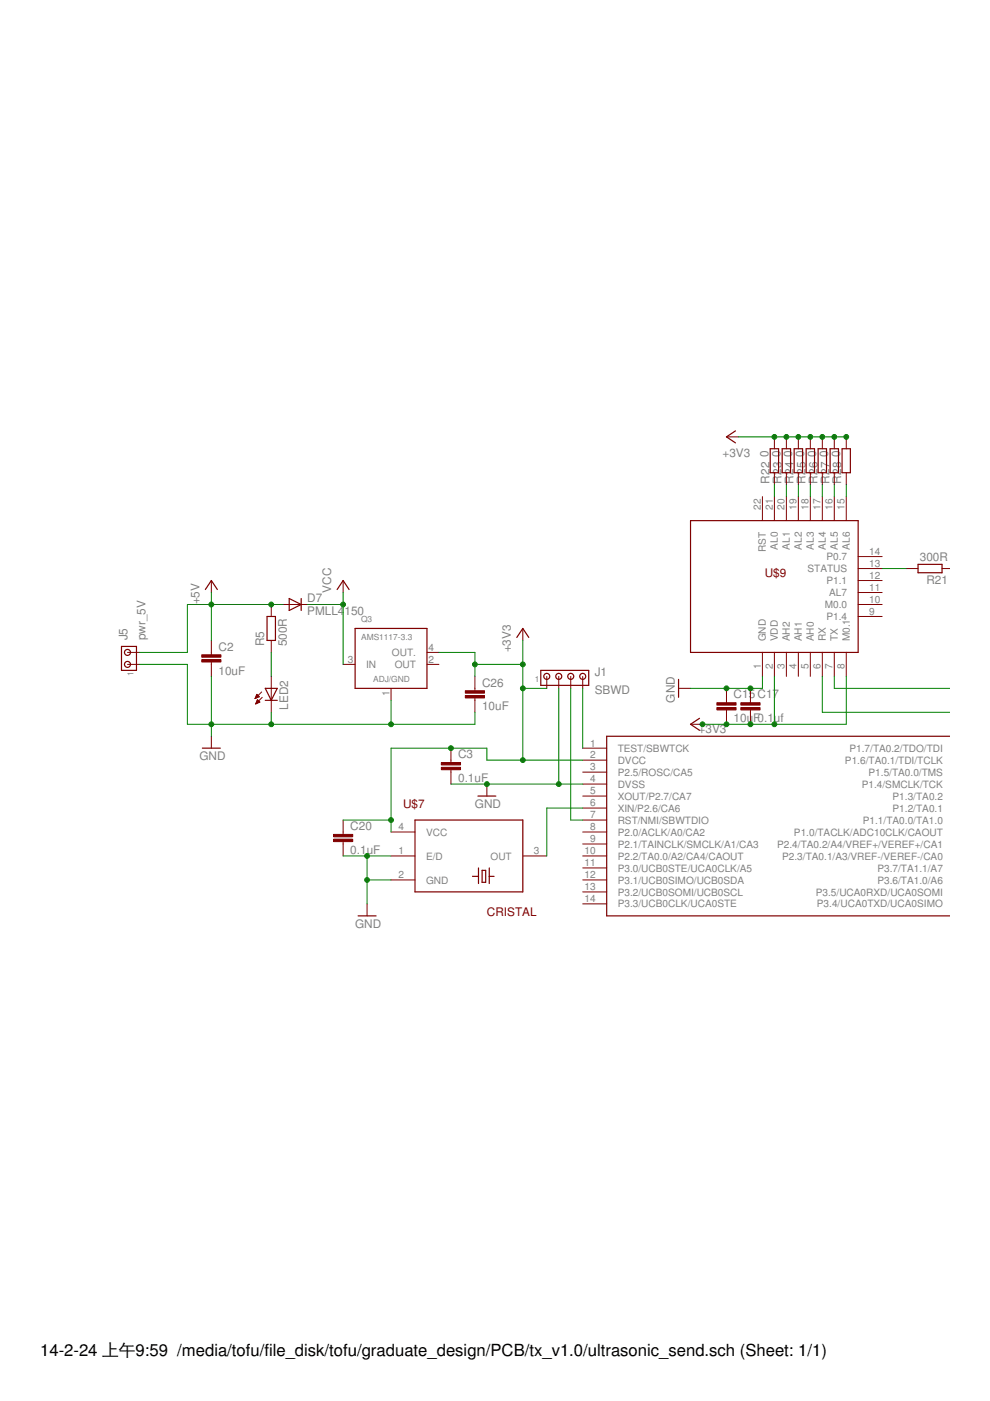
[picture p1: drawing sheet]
<svg xmlns="http://www.w3.org/2000/svg" width="210mm" height="297mm" viewBox="0 0 210 297" stroke-linecap="round" stroke-linejoin="round" font-family="sans-serif">
<g fill="none" stroke="#800000" stroke-width=".25">
<path d="M155.9 91.4l-1.9 1.2 1.9 1.3M163.3 95.1h1.8v5.1h-1.8zM165.8 95.1h1.8v5.1h-1.8zM168.4 95.1h1.8v5.1h-1.8zM170.9 95.1h1.8v5.1h-1.8zM173.5 95.1h1.7v5.1h-1.7zM176 95.1h1.8v5.1h-1.8zM178.5 95.1h1.8v5.1h-1.8zM146.4 110.4h35.5v27.9h-35.5zM194.6 119.7h5.1v1.7h-5.1zM25.8 137.1h3.1v5h-3.1zM43.5 125l1.3-1.9 1.3 1.9"/>
<path d="M56.6 130.7h1.8v5.1h-1.8zM61.3 126.9l2.6 1.3-2.6 1.2zM63.9 126.9v2.5M71.5 125l1.2-1.9 1.3 1.9M75.3 133.2h15.2v12.7h-15.2zM109.6 135.1l1.2-1.9 1.3 1.9M42.9 158.6h3.8M56.2 145.9h2.6l-1.3 2.6zM56.2 148.5h2.6M114.7 142.1h10.1v3.2h-10.1zM143.9 144v3.8M148.3 152.3l-1.9 1.3 1.9 1.2"/>
<path d="M201.5 156.1h-72.9v38.1h72.9M88 173.9h22.8v15.2h-22.8zM101.3 168.8h3.8M75.9 194.2h3.8M100.2 185.8h1.3M101.5 184v3.3M102.2 184.5h.8v2.6h-.8zM103.7 184v3.3M103.7 185.8h1.1"/>
<circle cx="27" cy="138.3" r=".64"/>
<circle cx="27" cy="140.9" r=".64"/>
<circle cx="115.9" cy="143.4" r=".64"/>
<circle cx="118.5" cy="143.4" r=".64"/>
<circle cx="121" cy="143.4" r=".64"/>
<circle cx="123.5" cy="143.4" r=".64"/>
</g>
<g fill="none" stroke="#800000" stroke-width=".21">
<path d="M154 92.6h2.6M164.2 92.6v2.5M166.7 92.6v2.5M169.3 92.6v2.5M171.8 92.6v2.5M174.3 92.6v2.5M176.9 92.6v2.5M179.4 92.6v2.5M161.6 105.3v5.1M164.2 100.2v2.6M164.2 105.3v5.1M166.7 100.2v2.6"/>
<path d="M166.7 105.3v5.1M169.3 100.2v2.6M169.3 105.3v5.1M171.8 100.2v2.6M171.8 105.3v5.1M174.3 100.2v2.6M174.3 105.3v5.1M176.9 100.2v2.6M176.9 105.3v5.1M179.4 100.2v2.6M179.4 105.3v5.1M181.9 118h5.1"/>
<path d="M27 138.3h2.6M44.8 123.1v2.5M44.8 135.8v3M57.5 128.2v2.5M57.5 135.8v2.5M60 128.2h5.1M72.7 123.1v2.5M90.5 138.3h2.6M110.8 133.2v2.6M161.6 138.3v5.1M164.2 138.3v5.1M166.7 138.3v5.1"/>
<path d="M169.3 138.3v5.1M171.8 138.3v5.1M174.3 138.3v5.1M176.9 138.3v5.1M179.4 138.3v5.1M181.9 128.2h5.1M181.9 130.7h5.1M181.9 125.6h5.1M181.9 123.1h5.1M181.9 120.5h5.1M192.1 120.5h2.5M199.7 120.5h1.8"/>
<path d="M27 140.9h2.6M44.8 140.4v3M44.8 156.1v2.5M54.1 148.1h.1M54.1 148h.3M54.2 147.8h.5M54.3 147.7h.7M54.3 149.2h.1M54.3 147.6h.6M54.3 149.1h.4M54.4 147.5h.3M54.4 148.9h.5"/>
<path d="M54.4 147.4h.2M54.4 148.8h.7M54.4 148.7h.5M54.5 147.2h.1M54.5 148.6h.3M54.5 148.4h.2M54.6 148.4l.5 .5-.9 .3zM55 147.7l-.5-.5-.4 .9M55 147.7l-.9 .4M55.5 146.7l-1.4 1.4M55.6 147.8l-1.4 1.4M57.5 143.4v7.6"/>
<path d="M72.7 140.9h2.6M82.9 145.9v2.6M90.5 140.9h2.6M95.6 158.6v3.1M100.7 143.4v3.1M100.7 148v3M115.9 143.4v2.5M118.5 143.4v2.5M121 143.4v2.5M123.5 158.6h5.1M123.5 143.4v2.5M143.9 145.9h2.5"/>
<path d="M146.4 153.6h2.5M154 145.9v3.1M154 150.5v3.1M159.1 145.9v3.1M159.1 150.5v3.1M72.7 173.9v3M72.7 178.4v3.1M82.9 176.4h5.1M95.6 163.2v3M103.2 166.2v2.6M123.5 161.2h5.1M123.5 163.7h5.1"/>
<path d="M123.5 166.2h5.1M123.5 168.8h5.1M123.5 171.3h5.1M123.5 173.9h5.1M123.5 176.4h5.1M123.5 178.9h5.1M77.8 191.6v2.6M82.9 181.5h5.1M82.9 186.6h5.1M110.8 181.5h5.1M123.5 181.5h5.1M123.5 184h5.1"/>
<path d="M123.5 186.6h5.1M123.5 189.1h5.1M123.5 191.6h5.1"/>
</g>
<g fill="#800000" stroke="#800000" stroke-width=".21">
<path d="M42.8 139.8h4v.6h-4z"/>
<path d="M42.8 138.8h4v.5h-4z"/>
<path d="M93.6 162.7h4v.5h-4z"/>
<path d="M93.6 161.7h4v.5h-4z"/>
<path d="M98.7 147.5h4v.5h-4z"/>
<path d="M98.7 146.5h4v.5h-4z"/>
<path d="M152 150h4.1v.5h-4.1z"/>
<path d="M152 149h4.1v.5h-4.1z"/>
<path d="M157.1 150h4v.5h-4z"/>
<path d="M157.1 149h4v.5h-4z"/>
<path d="M70.7 177.9h4.1v.5h-4.1z"/>
<path d="M70.7 176.9h4.1v.5h-4.1z"/>
</g>
<g fill="none" stroke="#008000" stroke-width=".21">
<path d="M156.6 92.6h22.8M164.2 102.8v2.5M166.7 102.8v2.5M169.3 102.8v2.5M171.8 102.8v2.5M174.3 102.8v2.5M176.9 102.8v2.5M179.4 102.8v2.5M44.8 125.6v10.2M57.5 138.3v5.1M60 128.2h-20.3v10.1h-10.1M65.1 128.2h7.6"/>
<path d="M72.7 125.6v15.3M93.1 138.3h7.6v5.1M110.8 135.8v25.4M187 120.5h5.1M29.6 140.9h10.1v12.7h61v-2.6M44.8 143.4v12.7M57.5 151v2.6M82.9 148.5v5.1M100.7 140.9h10.1M110.8 145.9h5.1M118.5 145.9v20.3M121 145.9v28h2.5"/>
<path d="M123.5 145.9v12.7M161.6 143.4v2.5h-15.2M164.2 143.4v10.2M174.3 143.4v7.6h27.2M176.9 143.4v2.5h24.6M179.4 143.4v10.2h-30.5M72.7 173.9h10.2M95.6 166.2h27.9M123.5 161.2h-20.3v-2.6h-20.3v17.8M123.5 171.3h-7.6v10.2M72.7 181.5h10.2M77.8 186.6h5.1"/>
<path d="M77.8 181.5v10.1"/>
</g>
<g fill="#008000" stroke="#008000" stroke-width=".21">
<circle cx="44.8" cy="153.6" r=".51"/>
<circle cx="57.5" cy="153.6" r=".51"/>
<circle cx="82.9" cy="153.6" r=".51"/>
<circle cx="118.5" cy="166.2" r=".51"/>
<circle cx="103.2" cy="166.2" r=".51"/>
<circle cx="77.8" cy="186.6" r=".51"/>
<circle cx="77.8" cy="181.5" r=".51"/>
<circle cx="159.1" cy="145.9" r=".51"/>
<circle cx="154" cy="145.9" r=".51"/>
<circle cx="72.7" cy="128.2" r=".51"/>
<circle cx="44.8" cy="128.2" r=".51"/>
<circle cx="57.5" cy="128.2" r=".51"/>
<circle cx="110.8" cy="145.9" r=".51"/>
<circle cx="110.8" cy="140.9" r=".51"/>
<circle cx="82.9" cy="173.9" r=".51"/>
<circle cx="95.6" cy="158.6" r=".51"/>
<circle cx="110.8" cy="161.2" r=".51"/>
<circle cx="100.7" cy="140.9" r=".51"/>
<circle cx="164.2" cy="153.6" r=".51"/>
<circle cx="148.9" cy="153.6" r=".51"/>
<circle cx="159.1" cy="153.6" r=".51"/>
<circle cx="154" cy="153.6" r=".51"/>
<circle cx="164.2" cy="92.6" r=".51"/>
<circle cx="166.7" cy="92.6" r=".51"/>
<circle cx="169.3" cy="92.6" r=".51"/>
<circle cx="171.8" cy="92.6" r=".51"/>
<circle cx="174.3" cy="92.6" r=".51"/>
<circle cx="176.9" cy="92.6" r=".51"/>
<circle cx="179.4" cy="92.6" r=".51"/>
</g>
<text font-size="3.5" x="8.5" y="287.5">14-2-24 上午9:59 /media/tofu/file_disk/tofu/graduate_design/PCB/tx_v1.0/ultrasonic_send.sch (Sheet: 1/1)</text>
<g font-size="2.5" fill="#808080">
<text x="153.2" y="96.9">+3V3</text>
<text x="162.9" y="96.8" transform="rotate(-90 162.9 96.8)">0</text>
<text x="165.5" y="96.8" transform="rotate(-90 165.5 96.8)">0</text>
<text x="168" y="96.8" transform="rotate(-90 168 96.8)">0</text>
<text x="170.5" y="96.8" transform="rotate(-90 170.5 96.8)">0</text>
<text x="173.1" y="96.8" transform="rotate(-90 173.1 96.8)">0</text>
<text x="175.6" y="96.8" transform="rotate(-90 175.6 96.8)">0</text>
<text x="178.1" y="96.8" transform="rotate(-90 178.1 96.8)">0</text>
<text x="163.1" y="102.5" transform="rotate(-90 163.1 102.5)">R22</text>
<text x="165.7" y="102.5" transform="rotate(-90 165.7 102.5)">R23</text>
<text x="168.2" y="102.5" transform="rotate(-90 168.2 102.5)">R24</text>
<text x="170.8" y="102.5" transform="rotate(-90 170.8 102.5)">R25</text>
<text x="173.3" y="102.5" transform="rotate(-90 173.3 102.5)">R26</text>
<text x="175.8" y="102.5" transform="rotate(-90 175.8 102.5)">R27</text>
<text x="178.4" y="102.5" transform="rotate(-90 178.4 102.5)">R28</text>
<text x="195" y="119">300R</text>
<text x="70.2" y="125.6" transform="rotate(-90 70.2 125.6)">VCC</text>
<text x="196.4" y="123.8">R21</text>
<text x="42.3" y="128.2" transform="rotate(-90 42.3 128.2)">+5V</text>
<text x="65.1" y="130.5">PMLL4</text>
<text x="65.1" y="127.7">D7</text>
<text x="73" y="130.5">150</text>
<text x="27" y="135.8" transform="rotate(-90 27 135.8)">J5</text>
<text x="30.8" y="135.8" transform="rotate(-90 30.8 135.8)">pwr_5V</text>
<text x="46.3" y="137.9">C2</text>
<text x="56" y="137.1" transform="rotate(-90 56 137.1)">R5</text>
<text x="60.8" y="137.1" transform="rotate(-90 60.8 137.1)">500R</text>
<text x="46.3" y="143">10uF</text>
<text x="108.3" y="138.3" transform="rotate(-90 108.3 138.3)">+3V3</text>
<text x="126.1" y="143.4">J1</text>
<text x="102.2" y="145.6">C26</text>
<text x="126.1" y="147.2">SBWD</text>
<text x="143.1" y="148.9" transform="rotate(-90 143.1 148.9)">GND</text>
<text x="155.5" y="148.1">C15 C17</text>
<text x="61.1" y="150.5" transform="rotate(-90 61.1 150.5)">LED2</text>
<text x="102.2" y="150.6">10uF</text>
<text x="148.1" y="155.3">+3V3</text>
<text x="155.5" y="153.2">10u</text>
<text x="159.7" y="153.2">F0.1uf</text>
<text x="42.3" y="161.2">GND</text>
<text x="97.1" y="160.8">C3</text>
<text x="97.1" y="165.9">0.1uF</text>
<text x="100.7" y="171.3">GND</text>
<text x="74.3" y="176">C20</text>
<text x="74.3" y="181.1">0.1uF</text>
<text x="75.3" y="196.7">GND</text>
</g>
<g font-size="2.5" fill="#800000">
<text x="162.1" y="122.3">U$9</text>
<text x="85.5" y="171.3">U$7</text>
<text x="103.2" y="194.2">CRISTAL</text>
</g>
<g font-size="2.1" fill="#808080">
<text x="161.3" y="108.1" transform="rotate(-90 161.3 108.1)">22</text>
<text x="163.8" y="108.1" transform="rotate(-90 163.8 108.1)">21</text>
<text x="166.4" y="108.1" transform="rotate(-90 166.4 108.1)">20</text>
<text x="168.9" y="108.1" transform="rotate(-90 168.9 108.1)">19</text>
<text x="171.4" y="108.1" transform="rotate(-90 171.4 108.1)">18</text>
<text x="174" y="108.1" transform="rotate(-90 174 108.1)">17</text>
<text x="176.5" y="108.1" transform="rotate(-90 176.5 108.1)">16</text>
<text x="179.1" y="108.1" transform="rotate(-90 179.1 108.1)">15</text>
<text x="162.4" y="117" transform="rotate(-90 162.4 117)">RST</text>
<text x="164.9" y="116.5" transform="rotate(-90 164.9 116.5)">AL0</text>
<text x="167.5" y="116.5" transform="rotate(-90 167.5 116.5)">AL1</text>
<text x="170" y="116.5" transform="rotate(-90 170 116.5)">AL2</text>
<text x="172.6" y="116.5" transform="rotate(-90 172.6 116.5)">AL3</text>
<text x="175.1" y="116.5" transform="rotate(-90 175.1 116.5)">AL4</text>
<text x="175.2" y="118.8">P0.7</text>
<text x="177.6" y="116.5" transform="rotate(-90 177.6 116.5)">AL5</text>
<text x="180.2" y="116.5" transform="rotate(-90 180.2 116.5)">AL6</text>
<text x="184.3" y="117.7">14</text>
<text x="171.2" y="121.3">STATUS</text>
<text x="175.2" y="123.8">P1.1</text>
<text x="184.3" y="125.3">11</text>
<text x="184.3" y="122.7">12</text>
<text x="184.3" y="120.2">13</text>
<text x="174.9" y="128.9">M0.0</text>
<text x="175.2" y="131.5">P1.4</text>
<text x="175.8" y="126.4">AL7</text>
<text x="184.3" y="130.3">9</text>
<text x="184.3" y="127.8">10</text>
<text x="90.9" y="138">4</text>
<text x="162.4" y="136" transform="rotate(-90 162.4 136)">GND</text>
<text x="164.9" y="136" transform="rotate(-90 164.9 136)">VDD</text>
<text x="167.5" y="136" transform="rotate(-90 167.5 136)">AH2</text>
<text x="170" y="136" transform="rotate(-90 170 136)">AH1</text>
<text x="172.6" y="136" transform="rotate(-90 172.6 136)">AH0</text>
<text x="175.1" y="136" transform="rotate(-90 175.1 136)">RX</text>
<text x="177.6" y="136" transform="rotate(-90 177.6 136)">TX</text>
<text x="180.2" y="136" transform="rotate(-90 180.2 136)">M0.1</text>
<text x="73.8" y="140.5">3</text>
<text x="77.6" y="141.6">IN</text>
<text x="83.1" y="139.1">OUT.</text>
<text x="83.7" y="141.6">OUT</text>
<text x="90.9" y="140.5">2</text>
<text x="161.3" y="141.8" transform="rotate(-90 161.3 141.8)">1</text>
<text x="163.8" y="141.8" transform="rotate(-90 163.8 141.8)">2</text>
<text x="166.4" y="141.8" transform="rotate(-90 166.4 141.8)">3</text>
<text x="168.9" y="141.8" transform="rotate(-90 168.9 141.8)">4</text>
<text x="171.4" y="141.8" transform="rotate(-90 171.4 141.8)">5</text>
<text x="174" y="141.8" transform="rotate(-90 174 141.8)">6</text>
<text x="176.5" y="141.8" transform="rotate(-90 176.5 141.8)">7</text>
<text x="179.1" y="141.8" transform="rotate(-90 179.1 141.8)">8</text>
<text x="82.6" y="147.5" transform="rotate(-90 82.6 147.5)">1</text>
<text x="125.1" y="158.3">1</text>
<text x="125.1" y="160.8">2</text>
<text x="131" y="159.4">TEST/SBWTCK</text>
<text x="131" y="161.9">DVCC</text>
<text x="179.2" y="161.9">P1.6/TA0.1/TDI/TCLK</text>
<text x="180.1" y="159.4">P1.7/TA0.2/TDO/TDI</text>
<text x="125.1" y="163.4">3</text>
<text x="125.1" y="165.9">4</text>
<text x="131" y="164.5">P2.5/ROSC/CA5</text>
<text x="131" y="167">DVSS</text>
<text x="182.7" y="167">P1.4/SMCLK/TCK</text>
<text x="184.1" y="164.5">P1.5/TA0.0/TMS</text>
<text x="125.1" y="168.4">5</text>
<text x="125.1" y="171">6</text>
<text x="125.1" y="173.5">7</text>
<text x="131" y="169.6">XOUT/P2.7/CA7</text>
<text x="131" y="172.1">XIN/P2.6/CA6</text>
<text x="189.3" y="169.6">P1.3/TA0.2</text>
<text x="189.3" y="172.1">P1.2/TA0.1</text>
<text x="84.5" y="176.1">4</text>
<text x="90.3" y="177.2">VCC</text>
<text x="125.1" y="176.1">8</text>
<text x="125.1" y="178.6">9</text>
<text x="131" y="174.6">RST/NMI/SBWTDIO</text>
<text x="131" y="177.2">P2.0/ACLK/A0/CA2</text>
<text x="131" y="179.7">P2.1/TAINCLK/SMCLK/A1/CA3</text>
<text x="164.8" y="179.7">P2.4/TA0.2/A4/VREF+/VEREF+/CA1</text>
<text x="168.3" y="177.2">P1.0/TACLK/ADC10CLK/CAOUT</text>
<text x="182.9" y="174.6">P1.1/TA0.0/TA1.0</text>
<text x="84.5" y="181.1">1</text>
<text x="90.3" y="182.2">E/D</text>
<text x="104" y="182.2">OUT</text>
<text x="113.2" y="181.1">3</text>
<text x="123.9" y="181.1">10</text>
<text x="123.9" y="183.7">11</text>
<text x="131" y="182.2">P2.2/TA0.0/A2/CA4/CAOUT</text>
<text x="131" y="184.8">P3.0/UCB0STE/UCA0CLK/A5</text>
<text x="165.8" y="182.2">P2.3/TA0.1/A3/VREF-/VEREF-/CA0</text>
<text x="186" y="184.8">P3.7/TA1.1/A7</text>
<text x="84.5" y="186.2">2</text>
<text x="90.3" y="187.3">GND</text>
<text x="123.9" y="186.2">12</text>
<text x="123.9" y="188.7">13</text>
<text x="123.9" y="191.3">14</text>
<text x="131" y="187.3">P3.1/UCB0SIMO/UCB0SDA</text>
<text x="131" y="189.9">P3.2/UCB0SOMI/UCB0SCL</text>
<text x="173" y="189.9">P3.5/UCA0RXD/UCA0SOMI</text>
<text x="186" y="187.3">P3.6/TA1.0/A6</text>
<text x="131" y="192.4">P3.3/UCB0CLK/UCA0STE</text>
<text x="173.2" y="192.4">P3.4/UCA0TXD/UCA0SIMO</text>
</g>
<g font-size="1.8" fill="#808080">
<text x="76.6" y="132">Q3</text>
<text x="76.6" y="135.8">AMS1117-3.3</text>
<text x="28.3" y="143.4" transform="rotate(-90 28.3 143.4)">1</text>
<text x="79.1" y="144.7">ADJ/GND</text>
<text x="113.4" y="144.7">1</text>
</g>
</svg>
